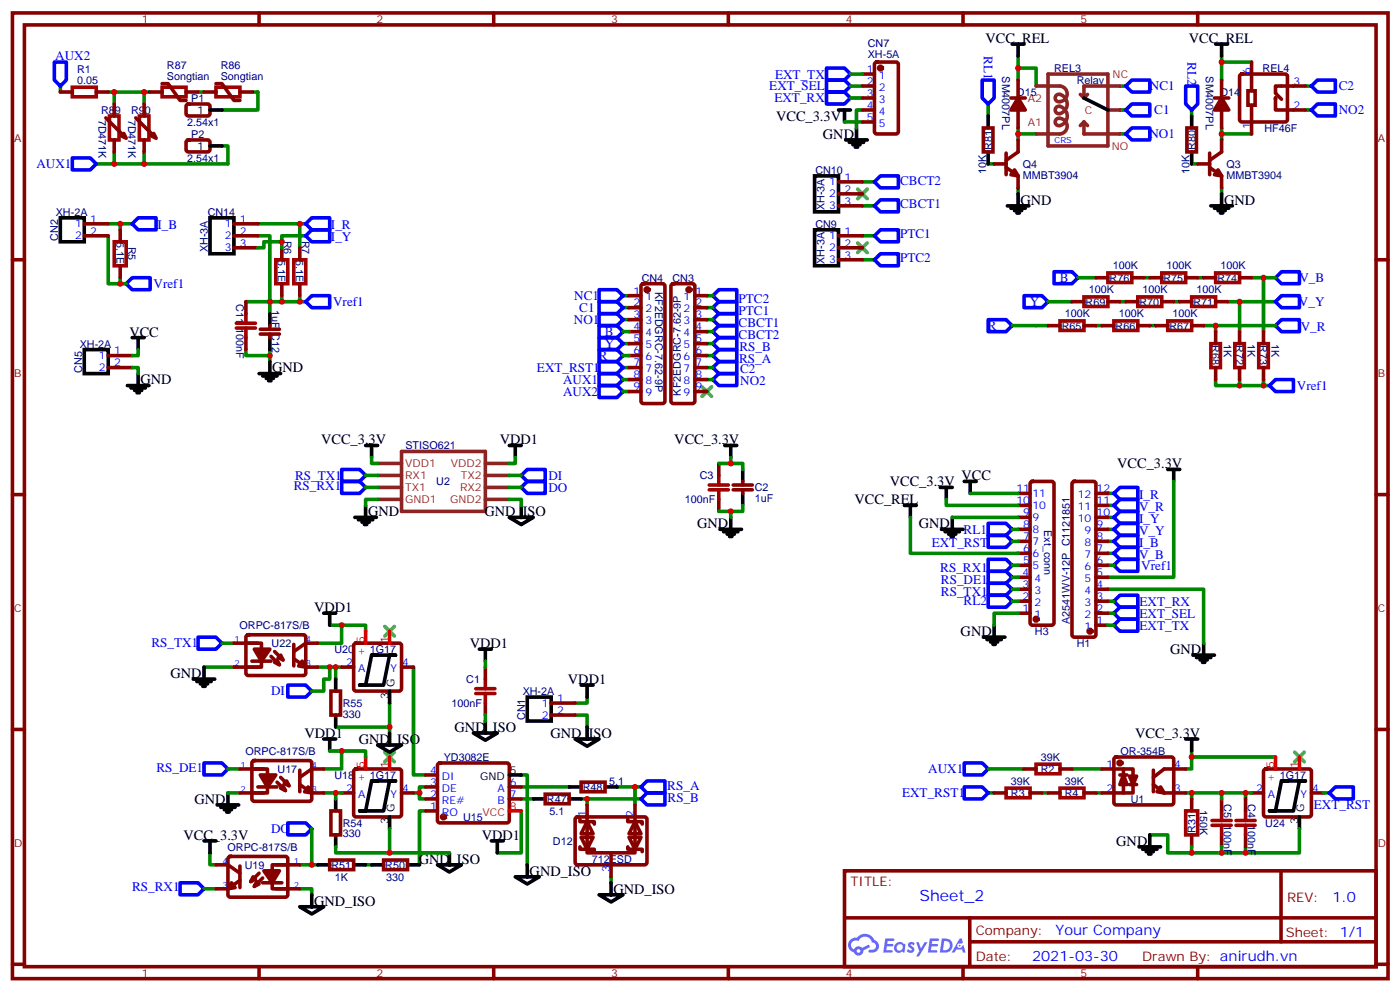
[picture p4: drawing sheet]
<svg xmlns="http://www.w3.org/2000/svg" width="413mm" height="292mm" viewBox="0 0 413 292" stroke-linecap="round" stroke-linejoin="round" font-family="sans-serif">
<g fill="none" stroke="#870000" stroke-width="1.1">
<path d="M3.7 3.8h405.3v284.3h-405.3zM7.2 7.3h398.3v277.3h-398.3zM76.3 3.8v3.5M145.5 3.8v3.5M214.6 3.8v3.5M283.8 3.8v3.5M352.9 3.8v3.5M3.7 76.5h3.5M405.5 76.5h3.5M3.7 145.6h3.5M405.5 145.6h3.5M3.7 214.8h3.5"/>
<path d="M405.5 214.8h3.5M248.8 256.4h156.7v28.2h-156.7zM377.5 256.4v20.9M248.9 270.2h156.5M285.8 277.3h119.6M285.8 270.2v14.2M3.7 283.9h3.5M76.3 284.6v3.5M145.5 284.6v3.5M214.6 284.6v3.5M283.8 284.6v3.5M352.9 284.6v3.5"/>
<path d="M405.5 283.9h3.5"/>
</g>
<g fill="#5487ff">
<path d="M267.8 277.6a1.22 1.22 0 0 1 1.8 .2l-.4 .6a.47 .47 0 0 0-.4-.4 .47 .47 0 0 0-.5 .2l.2 .2a1.14 1.14 0 0 1 .8 1.8 1.14 1.14 0 0 1-2 0l-.2-.2 .5-.6 .7 .5a.29 .29 0 0 0 .4-.3 .29 .29 0 0 0-.3-.3 1.04 1.04 0 0 1-.6-1.7z"/>
<path d="M260.8 276.3h2.4l.3 .2-.1 .5-1.8 .1-.2 .8h1.6l.3 .4-.4 .4h-1.6l-.1 1.1h1.7l.2 .3-.2 .3-2.7 .1z"/>
<path d="M274 276.3h2.3l.4 .2-.2 .5-1.8 .1-.1 .8h1.5l.3 .4-.3 .4h-1.6l-.2 1.1h1.7l.2 .3-.2 .3-2.6 .1z"/>
<path d="M282.7 276.3h.7l.4 1.3-.6 .3a.69 .69 0 0 0-1.1 .3 .69 .69 0 0 0 .5 .9 .69 .69 0 0 0 .9-.6l.4-.2 .6 2.2h-.8l-.2-.9h-1.7l-.5 .9h-.9z"/>
<path d="M270 277.4h.7l.7 1.8 1.1-1.8h.8l-2.5 4.2h-.9l1-1.5z"/>
<path d="M277.5 276.3l-.6 4.2h1.4a2.11 2.11 0 0 0 2.4-2.1 2.11 2.11 0 0 0-2.5-2.1zM278.2 277.1a1.39 1.39 0 0 1 1.7 1.4 1.39 1.39 0 0 1-1.8 1.3h-.2z"/>
<path d="M263.8 277.9a1.54 1.54 0 0 0 0 2.2 1.54 1.54 0 0 0 2.1 .1l.6 .3 .3-2.3-.1-.3h-.5a1.49 1.49 0 0 0-2.4 0zM264.1 278.9a.95 .95 0 0 1 1.9 0 .95 .95 0 0 1-1.9 0z"/>
<path d="M250.6 276.7a2.18 2.18 0 0 0 1 3.7 1.44 1.44 0 0 0 1.7 .9 1.44 1.44 0 0 0 1.1-1.4l2-1.1-.4-.7-1.9 1a1.47 1.47 0 0 0-2.5 .4 1.39 1.39 0 0 1-.6-1.9 1.39 1.39 0 0 1 2-.5 2.12 2.12 0 0 1 2.1-1.3 2.12 2.12 0 0 1 1.9 1.7 1.14 1.14 0 0 1 1.1 1.4 1.14 1.14 0 0 1-1.6 .7 .43 .43 0 0 0-.6 .4 .43 .43 0 0 0 .4 .5 1.98 1.98 0 0 0 2.6-1.2 1.98 1.98 0 0 0-1.3-2.6 3.1 3.1 0 0 0-5.2-.6l-.9 .1zM252.4 280a.55 .55 0 0 1 1.1 0 .55 .55 0 0 1-1.1 0z"/>
<circle cx="282.8" cy="278.4" r=".26"/>
</g>
<path d="M252.7 55.7l2.9 2.8M255.6 55.7l-2.9 2.8M252.7 71.5l2.9 2.9M255.6 71.5l-2.9 2.9M206.9 113.9l2.8 2.8M209.7 113.9l-2.8 2.8M113.4 184.4l2.8 2.9M116.2 184.4l-2.8 2.9M113.4 221.5l2.8 2.8M116.2 221.5l-2.8 2.8M381.5 221.5l2.8 2.8M384.3 221.5l-2.8 2.8" fill="none" stroke="#3c3" stroke-width="1.1"/>
<g fill="none" stroke="#00f" stroke-width="1.1">
<path d="M16 18.3h3.5v5.3l-1.7 1.7-1.8-1.7zM243.6 23.6h5.2l1.8 1.7-1.8 1.8h-5.2zM243.6 27.1h5.2l1.8 1.8-1.8 1.7h-5.2zM243.6 20h5.2l1.8 1.8-1.8 1.8h-5.2zM289.4 23.6h3.5v5.3l-1.7 1.7-1.8-1.7zM333.5 23.6h5.3v3.5h-5.3l-1.7-1.8zM333.5 30.6h5.3v3.5h-5.3l-1.7-1.7zM333.5 37.7h5.3v3.5h-5.3l-1.7-1.8zM349.4 25.3h3.5v5.3l-1.7 1.8-1.8-1.8zM388.2 23.6h5.3v3.5h-5.3l-1.8-1.8zM388.2 30.6h5.3v3.5h-5.3l-1.8-1.7zM21.3 46.5h5.3l1.8 1.8-1.8 1.7h-5.3z"/>
<path d="M257.7 53.6l1.7-1.8h5.3v3.5h-5.3zM38.9 65.9l1.8-1.8h5.3v3.6h-5.3zM90.1 69.4l1.8-1.7h5.3v3.5h-5.3zM90.1 65.9l1.8-1.8h5.3v3.6h-5.3zM257.7 60.6l1.7-1.8h5.3v3.6h-5.3zM257.7 76.5l1.7-1.8h5.3v3.5h-5.3zM257.7 69.4l1.7-1.7h5.3v3.5h-5.3zM38.9 81.8h5.3v3.5h-5.3l-1.7-1.8zM91.9 87.1h5.3v3.5h-5.3l-1.8-1.8zM176.5 85.3h5.3l1.8 1.8-1.8 1.7h-5.3zM176.5 88.8h5.3l1.8 1.8-1.8 1.8h-5.3zM176.5 92.4h5.3l1.8 1.7-1.8 1.8h-5.3z"/>
<path d="M176.5 95.9h5.3l1.8 1.7-1.8 1.8h-5.3zM176.5 99.4h5.3l1.8 1.8-1.8 1.7h-5.3zM211.8 99.4h5.3v3.5h-5.3l-1.8-1.7zM211.8 95.9h5.3v3.5h-5.3l-1.8-1.8zM211.8 92.4h5.3v3.5h-5.3l-1.8-1.8zM211.8 88.8h5.3v3.6h-5.3l-1.8-1.8zM211.8 85.3h5.3v3.5h-5.3l-1.8-1.7zM291.2 94.1h5.3l1.7 1.8-1.7 1.7h-5.3zM301.8 87.1h5.3l1.7 1.7-1.7 1.8h-5.3zM310.6 80h5.3l1.7 1.8-1.7 1.7h-5.3zM375.8 81.8l1.8-1.8h5.3v3.5h-5.3zM375.8 88.8l1.8-1.7h5.3v3.5h-5.3z"/>
<path d="M375.8 95.9l1.8-1.8h5.3v3.5h-5.3zM176.5 113.5h5.3l1.8 1.8-1.8 1.8h-5.3zM176.5 110h5.3l1.8 1.8-1.8 1.7h-5.3zM176.5 106.5h5.3l1.8 1.7-1.8 1.8h-5.3zM176.5 102.9h5.3l1.8 1.8-1.8 1.8h-5.3zM210 108.2l1.8-1.7h5.3v3.5h-5.3zM210 111.8l1.8-1.8h5.3v3.5h-5.3zM211.8 102.9h5.3v3.6h-5.3l-1.8-1.8zM375.8 111.8h5.3v3.5h-5.3l-1.7-1.8zM100.7 138.2h5.3l1.7 1.8-1.7 1.7h-5.3zM155.4 138.2h5.3v3.5h-5.3l-1.8-1.7zM100.7 141.7h5.3l1.7 1.8-1.7 1.8h-5.3z"/>
<path d="M155.4 141.7h5.3v3.6h-5.3l-1.8-1.8zM291.2 157.6h5.3l1.7 1.8-1.7 1.7h-5.3zM291.2 154.1h5.3l1.7 1.8-1.7 1.7h-5.3zM328.2 145.3l1.8-1.8h5.3v3.5h-5.3zM328.2 152.3l1.8-1.7h5.3v3.5h-5.3zM330 154.1h5.3v3.5h-5.3l-1.8-1.7zM330 147h5.3v3.6h-5.3l-1.8-1.8zM330 157.6h5.3v3.5h-5.3l-1.8-1.7zM291.2 164.7h5.3l1.7 1.7-1.7 1.8h-5.3zM291.2 171.7h5.3l1.7 1.8-1.7 1.8h-5.3zM291.2 175.3h5.3l1.7 1.7-1.7 1.8h-5.3zM291.2 168.2h5.3l1.7 1.8-1.7 1.7h-5.3z"/>
<path d="M328.2 162.9l1.8-1.8h5.3v3.6h-5.3zM330 175.3h5.3v3.5h-5.3l-1.8-1.8zM330 164.7h5.3v3.5h-5.3l-1.8-1.8zM330 178.8h5.3v3.5h-5.3l-1.8-1.7zM58.3 187.6h5.3l1.8 1.8-1.8 1.7h-5.3zM330 182.3h5.3v3.5h-5.3l-1.8-1.7zM84.8 201.7h5.3l1.8 1.8-1.8 1.7h-5.3zM60.1 224.6h5.3l1.8 1.8-1.8 1.8h-5.3zM188.9 235.2l1.7-1.7h5.3v3.5h-5.3zM188.9 231.7l1.7-1.8h5.3v3.6h-5.3zM284.1 224.6h5.3l1.8 1.8-1.8 1.8h-5.3zM284.1 231.7h5.3l1.8 1.8-1.8 1.7h-5.3z"/>
<path d="M393.5 231.7h5.3v3.5h-5.3l-1.8-1.7zM53.1 259.9h5.2l1.8 1.8-1.8 1.8h-5.2zM84.8 242.3h5.3l1.8 1.8-1.8 1.7h-5.3z"/>
</g>
<g fill="none" stroke="#008700" stroke-width="1.1">
<path d="M300 16.5v7.1M360 16.5v7.1M360 18.3h8.8M17.8 25.3v1.8M31.9 27.1h12.3M33.7 27.1v3.5M42.5 27.1v3.5M58.3 27.1h1.8M74.2 27.1h1.8v5.3h-10.6M248.8 35.9h5.3M250.6 25.3h3.5M250.6 28.9h3.5"/>
<path d="M250.6 21.8h3.5M254.1 32.4h-1.7v5.3M291.2 30.6v3.5M300 37.7v1.7h5.3M300 20h5.3v5.3M300 39.4v1.8M330 32.4h1.8M330 25.3h1.8M330 39.4h1.8M351.2 32.4v1.7M360 37.7v1.7M368.8 39.4h-8.8v1.8"/>
<path d="M384.7 32.4h1.7M384.7 25.3h1.7M33.7 44.7v3.6M42.5 44.7v3.6M65.4 43h1.8v5.3h-38.8M254.1 53.6h3.6M291.2 48.3h1.7M300 55.3v1.8M351.2 48.3h1.7M360 55.3v1.8M31.9 69.4v14.1h3.5v-1.7M31.9 65.9h3.5v1.8"/>
<path d="M35.4 65.9h3.5M76 69.4h3.5v19.4h8.8M76 65.9h12.3v7.1M76 73h1.8v-1.8h5.2v1.8M88.3 65.9h1.8M90.1 69.4h-7.1v1.8M254.1 60.6h3.6M254.1 76.5h3.6M254.1 69.4h3.6M35.4 83.5h1.8M72.5 88.8h7v3.6M83 87.1v1.7"/>
<path d="M88.3 87.1v1.7h1.8M183.6 94.1h1.7M183.6 90.6h1.7M183.6 87.1h1.7M183.6 97.6h1.7M208.3 94.1h1.7M208.3 90.6h1.7M208.3 87.1h1.7M208.3 97.6h1.7M298.2 95.9h10.6M308.8 88.8h7.1M317.6 81.8h5.3"/>
<path d="M322.9 95.9h1.8M330 88.8h1.8M337 81.8h1.8M338.8 95.9h1.8M345.9 88.8h1.7M352.9 81.8h1.8M354.7 95.9h21.1M358.2 95.9v1.7M361.7 88.8h14.1M365.3 88.8v8.8M368.8 81.8h7M372.3 81.8v15.8"/>
<path d="M38.9 108.2h1.8v1.8M40.7 102.9v1.8h-1.8M72.5 102.9v1.8h7M79.5 102.9v3.6M183.6 108.2h1.7M183.6 101.2h1.7M183.6 111.8h1.7M183.6 115.3h1.7M183.6 104.7h1.7M208.3 108.2h1.7M208.3 101.2h1.7M208.3 111.8h1.7"/>
<path d="M208.3 104.7h1.7M358.2 111.8v1.7h14.1v-1.7M365.3 111.8v1.7M372.3 113.5h1.8M107.7 140h3.6M109.5 134.7v1.8h1.8M150.1 140h3.5M151.8 134.7v1.8h-1.7M211.8 136.5h7.1v1.7M215.3 134.7v1.8M107.7 143.5h3.6M111.3 147h-3.6v1.8"/>
<path d="M150.1 147h3.5v1.8M150.1 143.5h3.5M215.3 150.6v1.7M218.9 148.8v1.8h-7.1M268.3 152.3v10.6h31.7M278.8 147v1.8h21.2M280.6 152.3h19.4M285.9 145.3h14.1M298.2 155.9h1.8M298.2 159.4h1.8M326.5 145.3h1.7M326.5 148.8h1.7"/>
<path d="M326.5 152.3h1.7M326.5 155.9h1.7M326.5 159.4h1.7M345.9 141.7v28.3h-19.4M298.2 166.4h1.8M298.2 170h1.8M298.2 173.5h1.8M298.2 177h1.8M326.5 173.5h28.2v15.9M326.5 162.9h1.7M326.5 166.4h1.7M326.5 177h1.7"/>
<path d="M60.1 196.4h8.8M65.4 189.4h3.5M93.6 196.4h5.3v3.6M97.2 196.4v3.6h-1.8v3.5h-3.5M97.2 184.1h3.5M98.9 196.4h1.8M107.7 185.8v-1.7h-7v5.3h-7.1M121.8 196.4v31.8h3.6M143 194.7v1.7M300 180.6h-7.1v3.5M326.5 184.1h1.7M326.5 180.6h1.7"/>
<path d="M98.9 214.1h15.9v1.7M114.8 207v7.1M143 210.5v1.8M169.5 210.5h3.5v3.6M173 205.2v1.8h-3.5M67.2 226.4h3.5M67.2 233.5h3.5M95.4 233.5h3.5v1.7M97.2 221.1h3.5M98.9 233.5h1.8M107.7 222.9v-1.8h-7v5.3h-5.3M121.8 233.5h1.8"/>
<path d="M125.4 238.8h-1.8v15.8M125.4 231.7h-1.8v3.5h1.8M153.6 238.8v12.3h-7.1M153.6 228.2h1.8v26.4M153.6 235.2h3.5M153.6 231.7h14.1M171.2 235.2h1.8M181.8 231.7h5.3M188.9 235.2h-15.9v1.8M188.9 231.7h-1.8v5.3M291.2 226.4h10.6M291.2 233.5h1.7"/>
<path d="M307.1 233.5h1.7M315.9 226.4h8.8M322.9 233.5h1.8M349.4 233.5h1.8v1.7M351.2 233.5h15.8v1.7M351.2 221.1v5.3h-1.8M351.2 222.9h24.6M360 233.5v1.7M367 233.5h1.8M390 233.5h1.7M61.9 251.1v3.5h1.7M88.3 254.6h5.3"/>
<path d="M91.9 244.1v10.5M98.9 249.3v1.8h33.5M107.7 254.6h1.8M114.8 244.1v7M180.1 258.2v1.7M338.8 245.8h5.3v5.3h22.9v-1.8M351.2 249.3v1.8M360 249.3v1.8M382.9 244.1v7h-15.9M60.1 261.7h3.5M88.3 261.7h3.6v1.8"/>
</g>
<g fill="none" stroke="#000" stroke-width="1.1">
<path d="M298.2 13h3.6M300 13v3.5M358.2 13h3.5M360 13v3.5M61.9 32.4h3.5M247.1 32.4h3.5M248.8 32.4v3.5M252.4 37.7v3.5M291.2 34.1v3.6M319.4 28.9l7.1 3.5M351.2 34.1v3.6M61.9 43h3.5"/>
<path d="M240 51.8h7.1v10.6h-7.1zM249.2 41.2h6.4M250.3 41.9h4.2M251.3 42.6h2.1M252 43.3h.7M291.2 44.7v3.6M300 57.1v3.5M351.2 44.7v3.6M360 57.1v3.5M17.8 64.1h7v7.1h-7zM61.9 64.1h7v10.6h-7zM240 67.7h7.1v10.5h-7.1z"/>
<path d="M296.8 60.6h6.4M297.9 61.3h4.2M298.9 62h2.2M299.6 62.7h.8M356.8 60.6h6.3M357.9 61.3h4.2M358.9 62h2.1M359.6 62.7h.7M38.9 99.4h3.6M40.7 99.4v3.5M79.5 92.4v3.5M79.5 99.4v3.5"/>
<path d="M24.8 102.9h7.1v7.1h-7.1zM37.5 113.5h6.4M38.6 114.2h4.2M39.7 114.9h2.1M40.4 115.6h.7M40.7 110v3.5M76.3 110h6.4M77.4 110.7h4.2M78.5 111.4h2.1M79.2 112.1h.7M79.5 106.5v3.5M107.7 131.2h3.6"/>
<path d="M109.5 131.2v3.5M150.1 131.2h3.5M151.8 131.2v3.5M213.6 131.2h3.5M215.3 131.2v3.5M218.9 138.2v3.5M344.1 138.2h3.5M345.9 138.2v3.5M104.6 152.3h6.3M105.6 153h4.3M106.7 153.7h2.1M107.4 154.4h.7"/>
<path d="M107.7 148.8v3.5M150.1 152.3h7l-3.5 2.1zM153.6 148.8v3.5M212.2 155.9h6.3M213.2 156.6h4.3M214.3 157.3h2.1M215 158h.7M215.3 152.3v3.6M218.9 145.3v3.5M266.5 148.8h3.5M268.3 148.8v3.5M277.1 143.5h3.5"/>
<path d="M277.4 155.9h6.4M278.5 156.6h4.2M278.8 143.5v3.5M279.5 157.3h2.2M280.2 158h.8M280.6 152.3v3.6M284.1 141.7h3.6M285.9 141.7v3.6M56.9 200h6.4M60.1 196.4v3.6M95.4 180.6h3.5M97.2 180.6v3.5"/>
<path d="M98.9 200v3.5M109.5 192.9h7.1h-1.8l-1.8 8.8h-7h1.7l1.8-8.8h1.8M141.3 191.1h3.5M143 191.1v3.6M289.8 187.6h6.3M290.8 188.3h4.3M291.9 189h2.1M292.6 189.7h.7M292.9 184.1v3.5M351.5 192.9h6.4M352.6 193.6h4.2M353.6 194.3h2.1"/>
<path d="M354.3 195h.7M354.7 189.4v3.5M58 200.7h4.2M59.1 201.4h2.1M59.8 202.1h.7M95.4 217.6h3.5M97.2 217.6v3.5M98.9 210.5v3.6M111.3 219.4h7l-3.5 2.1zM114.8 203.5v3.5M114.8 215.8v3.6M139.5 215.8h7l-3.5 2.1z"/>
<path d="M143 212.3v3.5M155.4 205.2h7v7.1h-7zM169.5 217.6h7l-3.5 2.1zM171.2 201.7h3.6M173 201.7v3.5M173 214.1v3.5M349.4 217.6h3.5M351.2 217.6v3.5M64 237h6.3M65.1 237.7h4.2M66.1 238.4h2.1M66.8 239.1h.7"/>
<path d="M67.2 233.5v3.5M98.9 235.2v3.6M109.5 229.9h7.1h-1.8l-1.8 8.9h-7h1.7l1.8-8.9h1.8M150.1 228.2h3.5M157.1 235.2h3.6M167.7 235.2h3.5M167.7 231.7h3.5M178.3 231.7h3.5M377.6 229.9h7.1h-1.8l-1.8 8.9h-7h1.7l1.8-8.9h1.8M60.1 247.6h3.5M61.9 247.6v3.5M93.6 254.6h3.6"/>
<path d="M98.9 245.8v3.5M104.2 254.6h3.5M109.5 254.6h3.5M114.8 240.5v3.6M120.1 254.6h3.5M128.9 254.6h7.1l-3.6 2.2zM132.4 251.1v3.5M144.8 247.6h3.5M146.5 247.6v3.5M151.8 258.2h7.1l-3.5 2.1zM155.4 254.6v3.6M180.1 259.9v3.6"/>
<path d="M335.6 249.3h6.4M336.7 250h4.2M337.7 250.8h2.2M338.5 251.5h.7M338.8 245.8v3.5M382.9 240.5v3.6M88.3 267h7.1l-3.5 2.1zM91.9 263.5v3.5M176.5 263.5h7.1l-3.5 2.1z"/>
</g>
<g fill="none" stroke="#870000" stroke-width="1.1">
<path d="M257.9 18.5l.5-.2h5.6l.7 .4v20l-.4 .7h-5.9l-.7-.4v-20zM368.8 18.3v8.4M17.8 27.1h3.5M28.4 27.1h3.5M31.2 34.7l5.3 5.3M33.7 30.6v3.5M40 34.7l5.3 5.3M42.5 30.6v3.5M44.2 27.1h3.6M47.8 24.6h1.7l3.6 5h1.7M54.8 27.1h3.5M55.1 30.8l.4-.2 5.9 .1 .5 .6-.1 2.4-.6 .4h-5.9l-.5-.7v-2.1z"/>
<path d="M60.1 27.1h3.5M63.6 24.6h1.8l3.5 5h1.8M70.7 27.1h3.5M254.1 25.3h3.6M254.1 32.4h3.6M254.1 28.9h3.6M254.1 21.8h3.6M254.1 35.9h3.6M289.8 37.7h2.8v7h-2.8zM297.9 28.9h4.2M300 23.6v5.3M300 32.4v5.3"/>
<path d="M349.7 37.7h2.9v7h-2.9zM357.9 28.9h4.2M360 23.6v5.3M360 32.4v5.3M365.5 22l.5-.2h12.7l.5 .2 .2 .5v12.7l-.3 .5-.4 .2h-12.7l-.5-.2-.2-.5v-12.7zM367.7 26.7h2.2v4.3h-2.2zM368.8 31v8.4M375.8 29.2v-.3v3.5h8.9M384.7 25.3h-8.9v2.1l1.8 1.8M33.7 41.2v3.5M42.5 41.2v3.5M55.1 41.4l.4-.2 5.9 .1 .5 .6-.1 2.4-.6 .4h-5.9l-.5-.7v-2.1z"/>
<path d="M247.1 53.6h7M247.1 57.1h7M292.9 48.3h3.6M296.5 49.3l3.5 2.5v3.5M296.5 45.1v6.3M300 41.2v3.5l-3.5 2.5M352.9 48.3h3.5M356.4 49.3l3.6 2.5v3.5M356.4 45.1v6.3M360 41.2v3.5l-3.6 2.5M24.8 69.4h7.1M24.8 65.9h7.1"/>
<path d="M35.4 67.7v3.5M35.4 78.2v3.6M68.9 69.4h7.1M68.9 73h7.1M68.9 65.9h7.1M83 73v3.5M88.3 73v3.5M247.1 69.4h7M247.1 73h7M247.1 76.5h7M247.1 60.6h7M72.5 88.8v3.6"/>
<path d="M72.5 99.4v3.5M76.7 96.9h5.6M76.7 98.4h5.6M79.5 95.9v1M79.5 98.4v1M83 83.5v3.6M88.3 83.5v3.6M185.3 87.1h3.6M185.3 90.6h3.6M185.3 94.1h3.6M185.3 97.6h3.6M189.1 83.7l.5-.2h5.6l.5 .2 .2 .5v33.9l-.2 .5-.5 .2h-5.6l-.5-.2-.2-.5v-33.9z"/>
<path d="M197.9 83.7l.5-.2h5.6l.5 .2 .3 .5v33.9l-.3 .5-.5 .2h-5.6l-.5-.2-.2-.5v-33.9zM204.8 87.1h3.5M204.8 90.6h3.5M204.8 94.1h3.5M204.8 97.6h3.5M308.8 95.9h3.5M315.9 88.8h3.5M319.4 95.9h3.5M322.9 81.8h3.6M324.7 95.9h3.5M326.5 88.8h3.5M331.8 88.8h3.5"/>
<path d="M333.5 81.8h3.5M335.3 95.9h3.5M338.8 81.8h3.5M340.6 95.9h3.5M342.3 88.8h3.6M347.6 88.8h3.6M349.4 81.8h3.5M351.2 95.9h3.5M354.7 81.8h3.5M358.2 97.6v3.6M358.2 88.8h3.5M365.3 97.6v3.6"/>
<path d="M365.3 81.8h3.5M372.3 97.6v3.6M31.9 104.7h7M31.9 108.2h7M185.3 101.2h3.6M185.3 104.7h3.6M185.3 108.2h3.6M185.3 111.8h3.6M185.3 115.3h3.6M204.8 101.2h3.5M204.8 104.7h3.5M204.8 108.2h3.5"/>
<path d="M204.8 111.8h3.5M204.8 115.3h3.5M358.2 108.2v3.6M365.3 108.2v3.6M372.3 108.2v3.6M211.8 136.5v3.5M211.8 147v3.6M216 142.8h5.7M216 144.2h5.7M218.9 141.7v1.1M218.9 144.2v1.1M300 159.4h3.5"/>
<path d="M300 155.9h3.5M300 152.3h3.5M300 148.8h3.5M300 145.3h3.5M303.8 142l.4-.3h5.7l.5 .3 .2 .5v40.9l-.2 .5-.5 .2h-5.7l-.5-.3-.2-.4v-40.9zM316.1 142l.5-.3h5.6l.5 .3 .2 .5v44.4l-.2 .5-.5 .2h-5.6l-.5-.2-.2-.5v-44.4zM322.9 159.4h3.6M322.9 155.9h3.6M322.9 152.3h3.6M322.9 148.8h3.6M322.9 145.3h3.6M300 177h3.5"/>
<path d="M300 173.5h3.5M300 170h3.5M300 166.4h3.5M300 162.9h3.5M322.9 177h3.6M322.9 173.5h3.6M322.9 170h3.6M322.9 166.4h3.6M322.9 162.9h3.6M68.9 196.4h7.1M68.9 189.4h7.1M72.5 189.4h4.5v7h-4.5"/>
<path d="M72.7 187.1l.5-.2 16.5 .1 .4 .6-.1 10.9-.6 .4-16.5-.1-.4-.6v-10.6zM74.2 194.7h5.7M79.9 193.3l2.4 2.4M80.9 191.8l2.5 2.5M86.6 194l3.5 2.4h3.5M86.6 189.7v6.4M93.6 189.4h-3.5l-3.5 2.4M100.7 196.4h3.5M104.4 189.6l.5-.2h12.7l.5 .2 .2 .5v12.7l-.2 .5-.5 .2h-12.7l-.5-.3-.2-.4v-12.7zM118.3 196.4h3.5M143 196.4v3.6M300 180.6h3.5"/>
<path d="M322.9 180.6h3.6M322.9 184.1h3.6M97.5 203.5h2.8v7h-2.8zM143 207v3.5M162.4 207h7.1M162.4 210.5h7.1M70.7 233.5h7.1M70.7 226.4h7.1M74.2 226.4h4.6v7.1h-4.6M74.5 224.1l.4-.2 16.5 .1 .5 .6-.1 10.9-.6 .4h-16.5l-.5-.7v-10.6zM76 231.7h5.6M81.6 230.3l2.5 2.5"/>
<path d="M82.7 228.9l2.5 2.5M88.3 231l3.6 2.5h3.5M88.3 226.8v6.3M95.4 226.4h-3.5l-3.6 2.5M97.5 238.8h2.8v7h-2.8zM100.7 233.5h3.5M104.4 226.6l.5-.2h12.7l.5 .2 .2 .5v12.7l-.2 .5-.5 .2h-12.7l-.5-.2-.2-.5v-12.7zM118.3 233.5h3.5M125.4 238.8h3.5M125.4 235.2h3.5M125.4 231.7h3.5M125.4 228.2h3.5"/>
<path d="M129.1 224.9l.5-.3h19.8l.5 .3 .2 .5v16.2l-.3 .5-.4 .2h-19.8l-.5-.2-.2-.5v-16.2zM150.1 235.2h3.5M150.1 231.7h3.5M160.7 233.8h7v2.8h-7zM171.2 230.3h7.1v2.8h-7.1zM173 237v14.1h14.1v-14.1M292.9 233.5h3.6M301.8 226.4h3.5M303.5 233.5h3.6M308.8 233.5h3.5M312.3 226.4h3.6M319.4 233.5h3.5"/>
<path d="M324.7 226.4h9.2v7.1h-9.2M328.5 223.1l.4-.2h16.3l.5 .2 .2 .5v12.7l-.3 .5-.4 .2h-16.3l-.5-.2-.2-.5v-12.7zM330 228.2h2.1M331 226.4v7.1M332.8 231h2.1M339.9 231l3.1 2.5h6.4M339.9 226.8v6.3M349.4 226.4h-6.4l-3.1 2.5M351.2 235.2v3.6M360 235.2v3.6M367 235.2v3.6M368.8 233.5h3.5"/>
<path d="M372.6 226.6l.4-.2h12.7l.5 .2 .2 .5v12.7l-.2 .5-.5 .2h-12.7l-.5-.2-.2-.5v-12.7zM386.4 233.5h3.6M63.6 254.6h3.6l3.5 2.5M67.4 252.4l.5-.2h16.5l.4 .7-.1 10.8-.6 .5-16.5-.1-.4-.6v-10.6zM70.7 259.2l-3.5 2.5h-3.6M70.7 255v6.3M76.3 257.1l-2.4 2.5M77.4 258.5l-2.5 2.5M77.4 259.9h5.6M81.3 254.6h7M84.8 254.6h-4.6v7.1h4.6M97.2 253.2h7v2.8h-7z"/>
<path d="M113 253.2h7.1v2.8h-7.1zM169.7 240.7l.5-.2 20 .1 .4 .6v13l-.7 .4h-20l-.4-.7v-12.7zM170.9 249.3v.7h4.2v.8M170.9 241.2v.7h4.2v.7M171.2 246.5h3.6l-1.8 3.5zM173 241.9l1.8 3.6h-3.6zM180.1 251.1v7.1M185 249.3v.7h4.2v.8M185 241.2v.7h4.2v.7M185.3 246.5h3.6l-1.8 3.5zM187.1 241.9l1.8 3.6h-3.6zM351.2 245.8v3.5"/>
<path d="M360 245.8v3.5M367 245.8v3.5M81.3 261.7h7"/>
</g>
<g fill="#870000" stroke="#870000" stroke-width="1.1">
<path d="M360 28.9l2.1 3.5h-4.2z"/>
<path d="M300 28.9l2.1 3.5h-4.2z"/>
<path d="M358.9 50l1.1 1.8-2.1-.4z"/>
<path d="M298.9 50l1.1 1.8-2.1-.4z"/>
<path d="M35.8 40l.7-.7 .7 1.4z"/>
<path d="M45.3 39.3l.7 1.4-1.4-.7z"/>
<path d="M331 228.2l1.1 2.8h-2.1z"/>
<path d="M332.8 228.5h2.1l-1 2.5z"/>
<path d="M342 231.7l1 1.8-2.1-.4z"/>
<path d="M89 194.7l1.1 1.7-2.1-.3z"/>
<path d="M80.9 195l.7-.7 .7 1.4z"/>
<path d="M82 193.6l.7-.7 .7 1.4z"/>
<path d="M74.9 191.1h4.6l-2.5 3.6z"/>
<path d="M90.8 231.7l1.1 1.8-2.2-.4z"/>
<path d="M82.7 232.1l.7-.7 .7 1.4z"/>
<path d="M83.7 230.6l.8-.7 .7 1.5z"/>
<path d="M76.7 228.2h4.6l-2.5 3.5z"/>
<path d="M68.2 259.9l1.1 1.4-2.1 .4z"/>
<path d="M75.6 259.6l.7 .7-1.4 .7z"/>
<path d="M74.6 258.2l.7 .7-1.4 .7z"/>
<path d="M77.8 256.4h4.5l-2.1 3.5z"/>
<circle cx="130.7" cy="240.5" r=".53"/>
<circle cx="305.3" cy="182.3" r=".53"/>
<circle cx="203" cy="85.3" r=".53"/>
<circle cx="190.6" cy="85.3" r=".53"/>
<circle cx="321.2" cy="185.8" r=".53"/>
<circle cx="259.4" cy="20" r=".53"/>
<circle cx="330" cy="224.6" r=".53"/>
</g>
<path d="M107.7 185.8v3.6M114.8 185.8v3.6M107.7 222.9v3.5M114.8 222.9v3.5M150.1 238.8h3.5M375.8 222.9v3.5M382.9 222.9v3.5" fill="none" stroke="#f00" stroke-width="1.1"/>
<g fill="none" stroke="#a10000" stroke-width="1.1">
<path d="M21.3 25.7h7.1v2.8h-7.1zM32.2 34.1h2.9v7.1h-2.9zM41.1 34.1h2.8v7.1h-2.8zM47.8 25.7h7v2.8h-7zM63.6 25.7h7.1v2.8h-7.1zM33.7 71.2h3.5v7h-3.5zM81.3 76.5h3.5v7h-3.5zM86.6 76.5h3.5v7h-3.5zM69.6 96.6h5.7M69.6 95.2h5.7M72.5 92.4v2.8M72.5 96.6v2.8"/>
<path d="M312.3 94.5h7.1v2.8h-7.1zM319.4 87.4h7.1v2.8h-7.1zM326.5 80.4h7v2.8h-7zM328.2 94.5h7.1v2.8h-7.1zM335.3 87.4h7v2.8h-7zM342.3 80.4h7.1v2.8h-7.1zM344.1 94.5h7.1v2.8h-7.1zM351.2 87.4h7v2.8h-7zM358.2 80.4h7.1v2.8h-7.1zM356.8 101.2h2.8v7h-2.8zM363.9 101.2h2.8v7h-2.8zM370.9 101.2h2.8v7h-2.8z"/>
<path d="M211.8 140v2.8M209 144.2h5.6M209 142.8h5.6M211.8 144.2v2.8M143 200v2.8M140.2 204.2h5.6M140.2 202.8h5.6M143 204.2v2.8M296.5 232.1h7v2.8h-7zM305.3 225h7v2.8h-7zM312.3 232.1h7.1v2.8h-7.1zM349.4 238.8h3.5v7h-3.5z"/>
<path d="M360 238.8v2.8M367 238.8v2.8M357.2 243h5.6M357.2 241.6h5.6M360 243v2.8M364.2 243h5.7M364.2 241.6h5.7M367 243v2.8"/>
</g>
<g fill="none" stroke="#8c2424" stroke-width="1.1">
<path d="M305.3 25.3h7a2.28 2.28 0 0 1 2.1 2.8 2.28 2.28 0 0 1-3 1.6 1.1 1.1 0 0 1-.4-1.3 1.1 1.1 0 0 1 1.3-.6 2.86 2.86 0 0 1 2.2 3.1 2.86 2.86 0 0 1-2.8 2.5 1.1 1.1 0 0 1-.7-1.4 1.1 1.1 0 0 1 1.3-.7 2.86 2.86 0 0 1 2.2 3.1 2.86 2.86 0 0 1-2.8 2.6 1.1 1.1 0 0 1-.7-1.4 1.1 1.1 0 0 1 1.3-.7 2.3 2.3 0 0 1 2.2 2.2 2.3 2.3 0 0 1-2.2 2.3h-7M308.8 21.8h17.7v21.2h-17.7zM318.3 27.8l1.1 1.1M319.4 35.9v3.5h10.6M319.4 35.9l1.1 1.1M319.4 35.9l-1.1 1.1M320.5 27.8l-1.1 1.1M326.5 32.4h3.5M330 25.3h-10.6v3.6M111.3 140h7M111.3 136.5h7M118.3 132.9h24.7v17.7h-24.7z"/>
<path d="M143 140h7.1M143 136.5h7.1M111.3 147h7M111.3 143.5h7M143 147h7.1M143 143.5h7.1"/>
</g>
<g fill="#c00">
<circle cx="123.6" cy="233.5" r=".88"/>
<circle cx="98.9" cy="233.5" r=".88"/>
<circle cx="114.8" cy="251.1" r=".88"/>
<circle cx="100.7" cy="221.1" r=".88"/>
<circle cx="100.7" cy="184.1" r=".88"/>
<circle cx="114.8" cy="214.1" r=".88"/>
<circle cx="98.9" cy="196.4" r=".88"/>
<circle cx="351.2" cy="222.9" r=".88"/>
<circle cx="367" cy="251.1" r=".88"/>
<circle cx="367" cy="233.5" r=".88"/>
<circle cx="360" cy="233.5" r=".88"/>
<circle cx="351.2" cy="233.5" r=".88"/>
<circle cx="365.3" cy="88.8" r=".88"/>
<circle cx="372.3" cy="113.5" r=".88"/>
<circle cx="365.3" cy="113.5" r=".88"/>
<circle cx="79.5" cy="104.7" r=".88"/>
<circle cx="88.3" cy="65.9" r=".88"/>
<circle cx="35.4" cy="65.9" r=".88"/>
<circle cx="360" cy="39.4" r=".88"/>
<circle cx="360" cy="18.3" r=".88"/>
<circle cx="300" cy="39.4" r=".88"/>
<circle cx="300" cy="20" r=".88"/>
<circle cx="33.7" cy="48.3" r=".88"/>
<circle cx="42.5" cy="48.3" r=".88"/>
<circle cx="42.5" cy="27.1" r=".88"/>
<circle cx="33.7" cy="27.1" r=".88"/>
<circle cx="35.4" cy="83.5" r=".88"/>
<circle cx="173" cy="235.2" r=".88"/>
<circle cx="187.1" cy="231.7" r=".88"/>
<circle cx="358.2" cy="95.9" r=".88"/>
<circle cx="372.3" cy="81.8" r=".88"/>
<circle cx="215.3" cy="150.6" r=".88"/>
<circle cx="215.3" cy="136.5" r=".88"/>
<circle cx="360" cy="251.1" r=".88"/>
<circle cx="79.5" cy="88.8" r=".88"/>
<circle cx="97.2" cy="196.4" r=".88"/>
<circle cx="91.9" cy="254.6" r=".88"/>
<circle cx="83" cy="88.8" r=".88"/>
<circle cx="88.3" cy="88.8" r=".88"/>
<circle cx="83" cy="71.2" r=".88"/>
<circle cx="351.2" cy="251.1" r=".88"/>
</g>
<text font-size="4.6" fill="#00f" x="270.9" y="265.4">Sheet_2</text>
<g font-size="4.2">
<text x="290.4" y="12.6">VCC_REL</text>
<text x="350.3" y="12.6">VCC_REL</text>
<text x="228.7" y="35.6">VCC_3.3V</text>
<text x="242.5" y="40.9">GND</text>
<text x="300.7" y="60.3">GND</text>
<text x="360.7" y="60.3">GND</text>
<text x="38.1" y="99.1">VCC</text>
<text x="41.4" y="113.2">GND</text>
<text x="80.2" y="109.7">GND</text>
<text x="94.6" y="130.8">VCC_3.3V</text>
<text x="147.2" y="130.8">VDD1</text>
<text x="198.7" y="130.8">VCC_3.3V</text>
<text x="329.2" y="137.9">VCC_3.3V</text>
<text x="262.2" y="143.2">VCC_3.3V</text>
<text x="283.3" y="141.4">VCC</text>
<text x="251.8" y="148.4">VCC_REL</text>
<text x="108.4" y="152">GND</text>
<text x="142.8" y="152">GND_ISO</text>
<text x="205.5" y="155.5">GND</text>
<text x="270.7" y="155.5">GND</text>
<text x="92.6" y="180.2">VDD1</text>
<text x="138.4" y="190.8">VDD1</text>
<text x="283.1" y="187.3">GND</text>
<text x="344.8" y="192.6">GND</text>
<text x="50.2" y="199.6">GND</text>
<text x="167.4" y="201.4">VDD1</text>
<text x="134" y="215.5">GND_ISO</text>
<text x="89.7" y="217.2">VDD1</text>
<text x="105.7" y="219">GND_ISO</text>
<text x="162.2" y="217.2">GND_ISO</text>
<text x="334.5" y="217.2">VCC_3.3V</text>
<text x="57.3" y="236.6">GND</text>
<text x="54.1" y="247.3">VCC_3.3V</text>
<text x="142" y="247.2">VDD1</text>
<text x="328.9" y="249">GND</text>
<text x="123.4" y="254.4">GND_ISO</text>
<text x="156.1" y="257.8">GND_ISO</text>
<text x="180.8" y="263.1">GND_ISO</text>
<text x="92.6" y="266.6">GND_ISO</text>
</g>
<g font-size="4.2" fill="#00f">
<text x="392.6" y="265.7">1.0</text>
<text x="311" y="275.2">Your Company</text>
<text x="304.1" y="283">2021-03-30</text>
</g>
<g font-size="3.9" fill="#00f">
<text x="16.3" y="17.8">AUX2</text>
<text x="289.9" y="16.5" transform="rotate(90 289.9 16.5)">RL1</text>
<text x="228.4" y="23.2">EXT_TX</text>
<text x="349.9" y="18.3" transform="rotate(90 349.9 18.3)">RL2</text>
<text x="226.7" y="26.4">EXT_SEL</text>
<text x="228.2" y="29.9">EXT_RX</text>
<text x="338.8" y="26.6">NC1</text>
<text x="394.5" y="26.6">C2</text>
<text x="340.1" y="33.6">C1</text>
<text x="394.5" y="33.6">NO2</text>
<text x="338.7" y="40.7">NO1</text>
<text x="10.7" y="49.5">AUX1</text>
<text x="265.3" y="54.3">CBCT2</text>
<text x="265.3" y="61.4">CBCT1</text>
<text x="46.4" y="67.5">I_B</text>
<text x="97.5" y="71">I_Y</text>
<text x="97.5" y="67.5">I_R</text>
<text x="265.3" y="70.2">PTC1</text>
<text x="265.3" y="77.3">PTC2</text>
<text x="312.3" y="83.1">B</text>
<text x="382.9" y="83">V_B</text>
<text x="45.3" y="84.8">Vref1</text>
<text x="169.2" y="88.3">NC1</text>
<text x="217.6" y="89.1">PTC2</text>
<text x="98.2" y="90.1">Vref1</text>
<text x="169.1" y="95.4">NO1</text>
<text x="170.7" y="91.8">C1</text>
<text x="217.6" y="92.6">PTC1</text>
<text x="303.4" y="90.1">Y</text>
<text x="382.8" y="90.1">V_Y</text>
<text x="178.2" y="99">B</text>
<text x="217.6" y="99.7">CBCT2</text>
<text x="217.6" y="96.2">CBCT1</text>
<text x="291.1" y="97.2">R</text>
<text x="383.3" y="97.5">V_R</text>
<text x="176.4" y="106">R</text>
<text x="178.2" y="102.5">Y</text>
<text x="217.8" y="106.8">RS_A</text>
<text x="217.9" y="103.2">RS_B</text>
<text x="158.2" y="109.5">EXT_RST1</text>
<text x="165.9" y="113">AUX1</text>
<text x="218.1" y="109.8">C2</text>
<text x="218.1" y="113.3">NO2</text>
<text x="165.9" y="116.5">AUX2</text>
<text x="382.2" y="114.8">Vref1</text>
<text x="86.9" y="141.3">RS_TX1</text>
<text x="161.6" y="141.2">DI</text>
<text x="86.6" y="144.2">RS_RX1</text>
<text x="161.6" y="144.8">DO</text>
<text x="335.7" y="146.8">I_R</text>
<text x="335.7" y="150.4">V_R</text>
<text x="335.7" y="153.9">I_Y</text>
<text x="274.6" y="161.1">EXT_RST</text>
<text x="283.9" y="157.1">RL1</text>
<text x="335.7" y="157.4">V_Y</text>
<text x="335.7" y="161">I_B</text>
<text x="335.7" y="164.5">V_B</text>
<text x="336.3" y="167.7">Vref1</text>
<text x="277.1" y="168.5">RS_RX1</text>
<text x="277.3" y="172">RS_DE1</text>
<text x="277.3" y="175.5">RS_TX1</text>
<text x="283.9" y="178.3">RL2</text>
<text x="335.8" y="178.5">EXT_RX</text>
<text x="335.8" y="182">EXT_SEL</text>
<text x="335.8" y="185.5">EXT_TX</text>
<text x="44.6" y="190.6">RS_TX1</text>
<text x="79.9" y="204.7">DI</text>
<text x="46.1" y="227.3">RS_DE1</text>
<text x="273.5" y="227.7">AUX1</text>
<text x="196.6" y="232.5">RS_A</text>
<text x="196.7" y="236">RS_B</text>
<text x="265.8" y="234.7">EXT_RST1</text>
<text x="387.2" y="238.3">EXT_RST</text>
<text x="79.9" y="245.3">DO</text>
<text x="38.9" y="262.4">RS_RX1</text>
</g>
<g font-size="3.9" fill="#800">
<text x="250.6" y="261">TITLE:</text>
<text x="379.2" y="265.7">REV:</text>
<text x="287.5" y="275.2">Company:</text>
<text x="378.9" y="275.8">Sheet: 1/1</text>
<text x="287.5" y="282.9">Date:</text>
<text x="336.6" y="282.9">Drawn By: anirudh.vn</text>
</g>
<g font-size="3.2" fill="#800">
<text x="41.8" y="6.8">1</text>
<text x="110.9" y="6.8">2</text>
<text x="180.1" y="6.8">3</text>
<text x="249.2" y="6.8">4</text>
<text x="318.3" y="6.8">5</text>
<text x="4.2" y="41.9">A</text>
<text x="406" y="41.9">A</text>
<text x="4.2" y="111.1">B</text>
<text x="406" y="111.1">B</text>
<text x="4.2" y="180.2">C</text>
<text x="406" y="180.2">C</text>
<text x="4.2" y="249.3">D</text>
<text x="406" y="249.3">D</text>
<text x="41.8" y="287.6">1</text>
<text x="110.9" y="287.6">2</text>
<text x="180.1" y="287.6">3</text>
<text x="249.2" y="287.6">4</text>
<text x="318.3" y="287.6">5</text>
</g>
<g font-size="3.2" fill="#000080">
<text x="255.7" y="17">XH-5A</text>
<text x="255.7" y="14">CN7</text>
<text x="22.7" y="21.5">R1</text>
<text x="49.2" y="23.6">Songtian</text>
<text x="49.2" y="20.4">R87</text>
<text x="65.1" y="23.6">Songtian</text>
<text x="65.1" y="20.4">R86</text>
<text x="295.3" y="22.5" transform="rotate(90 295.3 22.5)">SM4007PL</text>
<text x="310.6" y="21.2">REL3</text>
<text x="355.3" y="22.5" transform="rotate(90 355.3 22.5)">SM4007PL</text>
<text x="372.1" y="21.2">REL4</text>
<text x="22.7" y="24.6">0.05</text>
<text x="299.7" y="28.2">D15</text>
<text x="317.3" y="24.7">Relay</text>
<text x="359.6" y="28.2">D14</text>
<text x="29" y="35.2" transform="rotate(90 29 35.2)">7D471K</text>
<text x="29.8" y="33.5">R89</text>
<text x="37.8" y="35.2" transform="rotate(90 37.8 35.2)">7D471K</text>
<text x="38.6" y="33.5">R90</text>
<text x="56.3" y="30">P1</text>
<text x="55.2" y="37.1">2.54x1</text>
<text x="56.3" y="40.6">P2</text>
<text x="372.6" y="38.8">HF46F</text>
<text x="55.2" y="47.6">2.54x1</text>
<text x="292.3" y="44.2" transform="rotate(-90 292.3 44.2)">R81</text>
<text x="352.3" y="44.2" transform="rotate(-90 352.3 44.2)">R80</text>
<text x="240.3" y="51.2">CN10</text>
<text x="290.6" y="51.3" transform="rotate(-90 290.6 51.3)">10K</text>
<text x="301.4" y="52.6">MMBT3904</text>
<text x="301.4" y="49.6">Q4</text>
<text x="350.5" y="51.2" transform="rotate(-90 350.5 51.2)">10K</text>
<text x="361.4" y="52.6">MMBT3904</text>
<text x="361.4" y="49.6">Q3</text>
<text x="16.4" y="63.5">XH-2A</text>
<text x="61.2" y="63.5">CN14</text>
<text x="242.9" y="61.9" transform="rotate(-90 242.9 61.9)">XH-3A</text>
<text x="17.2" y="71" transform="rotate(-90 17.2 71)">CN2</text>
<text x="34.3" y="71.3" transform="rotate(90 34.3 71.3)">5.1E</text>
<text x="83.7" y="70.8" transform="rotate(90 83.7 70.8)">R6</text>
<text x="88.9" y="70.8" transform="rotate(90 88.9 70.8)">R7</text>
<text x="240.3" y="67">CN9</text>
<text x="37.8" y="72.6" transform="rotate(90 37.8 72.6)">R5</text>
<text x="61.3" y="74.3" transform="rotate(-90 61.3 74.3)">XH-3A</text>
<text x="81.9" y="76.6" transform="rotate(90 81.9 76.6)">5.1E</text>
<text x="87.2" y="76.6" transform="rotate(90 87.2 76.6)">5.1E</text>
<text x="242.9" y="77.7" transform="rotate(-90 242.9 77.7)">XH-3A</text>
<text x="189.1" y="82.9">CN4</text>
<text x="198.2" y="82.9">CN3</text>
<text x="327" y="82.9">R76</text>
<text x="327.9" y="79.3">100K</text>
<text x="342.8" y="82.9">R75</text>
<text x="343.8" y="79.3">100K</text>
<text x="358.7" y="82.9">R74</text>
<text x="359.6" y="79.3">100K</text>
<text x="69.5" y="89.5" transform="rotate(90 69.5 89.5)">C11</text>
<text x="193" y="85.9" transform="rotate(90 193 85.9)">KF2EDGRC-7.62-9P</text>
<text x="319.9" y="90">R69</text>
<text x="320.8" y="86.4">100K</text>
<text x="335.8" y="90">R70</text>
<text x="336.7" y="86.4">100K</text>
<text x="351.7" y="90">R71</text>
<text x="352.6" y="86.4">100K</text>
<text x="80.1" y="91.3" transform="rotate(90 80.1 91.3)">1uF</text>
<text x="313.8" y="93.4">100K</text>
<text x="329.6" y="93.4">100K</text>
<text x="345.5" y="93.4">100K</text>
<text x="69.5" y="96.5" transform="rotate(90 69.5 96.5)">100nF</text>
<text x="80.1" y="98.2" transform="rotate(90 80.1 98.2)">C12</text>
<text x="312.9" y="97">R65</text>
<text x="328.7" y="97">R66</text>
<text x="344.6" y="97">R67</text>
<text x="357.1" y="101.7" transform="rotate(90 357.1 101.7)">R68</text>
<text x="360.6" y="101.3" transform="rotate(90 360.6 101.3)">1K</text>
<text x="364.1" y="101.7" transform="rotate(90 364.1 101.7)">R72</text>
<text x="367.6" y="101.3" transform="rotate(90 367.6 101.3)">1K</text>
<text x="371.2" y="101.7" transform="rotate(90 371.2 101.7)">R73</text>
<text x="374.7" y="101.3" transform="rotate(90 374.7 101.3)">1K</text>
<text x="23.5" y="102.3">XH-2A</text>
<text x="24.2" y="109.8" transform="rotate(-90 24.2 109.8)">CN5</text>
<text x="200.6" y="116.5" transform="rotate(-90 200.6 116.5)">KF2EDGRC-7.62-9P</text>
<text x="119.5" y="132.3">STISO621</text>
<text x="128.6" y="142.9">U2</text>
<text x="206.2" y="141.1">C3</text>
<text x="201.8" y="148.2">100nF</text>
<text x="222.4" y="147.9">1uF</text>
<text x="222.4" y="144.7">C2</text>
<text x="307.7" y="156.1" transform="rotate(90 307.7 156.1)">Ext_conn</text>
<text x="70.6" y="185.2">ORPC-817S/B</text>
<text x="315.2" y="183.7" transform="rotate(-90 315.2 183.7)">A2541WV-12P_C1121851</text>
<text x="80" y="190.5">U22</text>
<text x="305" y="187">H3</text>
<text x="317.3" y="190.6">H1</text>
<text x="98.6" y="192.3">U20</text>
<text x="109" y="192.3">1G17</text>
<text x="137.4" y="201.1">C1</text>
<text x="101" y="208.2">R55</text>
<text x="133.1" y="208.1">100nF</text>
<text x="154" y="204.6">XH-2A</text>
<text x="101" y="211.3">330</text>
<text x="154.7" y="212.1" transform="rotate(-90 154.7 212.1)">CN1</text>
<text x="72.3" y="222.3">ORPC-817S/B</text>
<text x="81.8" y="227.6">U17</text>
<text x="130.8" y="224">YD3082E</text>
<text x="306.7" y="223.9">39K</text>
<text x="306.7" y="227.6">R2</text>
<text x="330.2" y="222.2">OR-354B</text>
<text x="98.6" y="229.3">U18</text>
<text x="109" y="229.3">1G17</text>
<text x="171.7" y="232.8">R48</text>
<text x="179.5" y="231.1">5.1</text>
<text x="297.9" y="231">39K</text>
<text x="313.8" y="231">39K</text>
<text x="377.1" y="229.3">1G17</text>
<text x="161.2" y="236.4">R47</text>
<text x="161.9" y="239.9">5.1</text>
<text x="297.9" y="234.6">R3</text>
<text x="313.8" y="234.6">R4</text>
<text x="333.2" y="236.4">U1</text>
<text x="353.5" y="238.4" transform="rotate(90 353.5 238.4)">150K</text>
<text x="360.6" y="236.7" transform="rotate(90 360.6 236.7)">C5</text>
<text x="367.7" y="236.7" transform="rotate(90 367.7 236.7)">C4</text>
<text x="101" y="243.5">R54</text>
<text x="136.5" y="241.7">U15</text>
<text x="352.3" y="245.3" transform="rotate(-90 352.3 245.3)">R31</text>
<text x="360.6" y="242.9" transform="rotate(90 360.6 242.9)">100nF</text>
<text x="367.7" y="242.9" transform="rotate(90 367.7 242.9)">100nF</text>
<text x="372.8" y="243.4">U24</text>
<text x="67" y="250.5">ORPC-817S/B</text>
<text x="101" y="246.6">330</text>
<text x="162.9" y="248.7">D12</text>
<text x="72.1" y="255.8">U19</text>
<text x="97.7" y="255.8">R51</text>
<text x="113.5" y="255.8">R50</text>
<text x="174.4" y="254">712ESD</text>
<text x="98.7" y="259.3">1K</text>
<text x="113.8" y="259.3">330</text>
</g>
<g font-size="3.2" fill="#00f">
<text x="255.5" y="21.4">1</text>
<text x="259" y="23.2">1</text>
<text x="368.4" y="21.8" transform="rotate(-90 368.4 21.8)">6</text>
<text x="255.5" y="25">2</text>
<text x="255.5" y="28.5">3</text>
<text x="259" y="26.7">2</text>
<text x="381.1" y="25">3</text>
<text x="255.5" y="32">4</text>
<text x="255.5" y="35.6">5</text>
<text x="259" y="30.3">3</text>
<text x="259" y="33.8">4</text>
<text x="381.1" y="32">2</text>
<text x="259" y="37.3">5</text>
<text x="368.4" y="37.9" transform="rotate(-90 368.4 37.9)">1</text>
<text x="248.8" y="53.2">1</text>
<text x="244.4" y="54.6">1</text>
<text x="244.4" y="58.1">2</text>
<text x="248.8" y="56.7">2</text>
<text x="26.6" y="65.5">1</text>
<text x="70.7" y="65.5">1</text>
<text x="244.4" y="61.7">3</text>
<text x="248.8" y="60.3">3</text>
<text x="22.1" y="67">1</text>
<text x="22.1" y="70.5">2</text>
<text x="26.6" y="69.1">2</text>
<text x="66.2" y="67">1</text>
<text x="66.2" y="70.5">2</text>
<text x="70.7" y="69.1">2</text>
<text x="244.4" y="70.5">1</text>
<text x="248.8" y="69.1">1</text>
<text x="66.2" y="74">3</text>
<text x="70.7" y="72.6">3</text>
<text x="244.4" y="74">2</text>
<text x="244.4" y="77.5">3</text>
<text x="248.8" y="72.6">2</text>
<text x="248.8" y="76.1">3</text>
<text x="186.7" y="86.7">1</text>
<text x="190.2" y="88.5">1</text>
<text x="201.4" y="88.5">1</text>
<text x="204.9" y="86.7">1</text>
<text x="186.7" y="90.2">2</text>
<text x="186.7" y="93.8">3</text>
<text x="190.2" y="92">2</text>
<text x="190.2" y="95.5">3</text>
<text x="201.4" y="92">2</text>
<text x="201.4" y="95.5">3</text>
<text x="204.9" y="90.2">2</text>
<text x="204.9" y="93.8">3</text>
<text x="186.7" y="97.3">4</text>
<text x="186.7" y="100.8">5</text>
<text x="190.2" y="99.1">4</text>
<text x="201.4" y="99.1">4</text>
<text x="204.9" y="97.3">4</text>
<text x="204.9" y="100.8">5</text>
<text x="29.2" y="105.8">1</text>
<text x="33.7" y="104.4">1</text>
<text x="33.7" y="107.9">2</text>
<text x="186.7" y="104.4">6</text>
<text x="186.7" y="107.9">7</text>
<text x="190.2" y="102.6">5</text>
<text x="190.2" y="106.1">6</text>
<text x="201.4" y="102.6">5</text>
<text x="201.4" y="106.1">6</text>
<text x="204.9" y="104.4">6</text>
<text x="204.9" y="107.9">7</text>
<text x="29.2" y="109.3">2</text>
<text x="186.7" y="111.4">8</text>
<text x="190.2" y="109.6">7</text>
<text x="190.2" y="113.2">8</text>
<text x="201.4" y="109.6">7</text>
<text x="201.4" y="113.2">8</text>
<text x="204.9" y="111.4">8</text>
<text x="186.7" y="114.9">9</text>
<text x="190.2" y="116.7">9</text>
<text x="201.4" y="116.7">9</text>
<text x="204.9" y="114.9">9</text>
<text x="299.5" y="148.4">10</text>
<text x="299.5" y="144.9">11</text>
<text x="304.2" y="149.9">10</text>
<text x="304.2" y="146.3">11</text>
<text x="317.6" y="146.7">12</text>
<text x="323.1" y="148.4">11</text>
<text x="323.1" y="144.9">12</text>
<text x="301.5" y="155.5">8</text>
<text x="301.5" y="152">9</text>
<text x="304.2" y="153.4">9</text>
<text x="317.6" y="153.7">10</text>
<text x="317.6" y="150.2">11</text>
<text x="323.1" y="155.5">9</text>
<text x="323.1" y="152">10</text>
<text x="301.5" y="159">7</text>
<text x="304.2" y="160.4">7</text>
<text x="304.2" y="156.9">8</text>
<text x="319.6" y="160.8">8</text>
<text x="319.6" y="157.3">9</text>
<text x="323.1" y="159">8</text>
<text x="301.5" y="166.1">5</text>
<text x="301.5" y="162.6">6</text>
<text x="304.2" y="167.5">5</text>
<text x="304.2" y="164">6</text>
<text x="319.6" y="167.9">6</text>
<text x="319.6" y="164.3">7</text>
<text x="323.1" y="166.1">6</text>
<text x="323.1" y="162.6">7</text>
<text x="301.3" y="173.1">3</text>
<text x="301.3" y="169.6">4</text>
<text x="304.8" y="171.4">4</text>
<text x="319.6" y="171.4">5</text>
<text x="323.1" y="173.1">4</text>
<text x="323.1" y="169.6">5</text>
<text x="301.3" y="176.7">2</text>
<text x="304.8" y="178.4">2</text>
<text x="304.8" y="174.9">3</text>
<text x="319.6" y="178.4">3</text>
<text x="319.6" y="174.9">4</text>
<text x="323.1" y="176.7">3</text>
<text x="301.3" y="180.2">1</text>
<text x="304.8" y="182">1</text>
<text x="319.6" y="185.5">1</text>
<text x="319.6" y="182">2</text>
<text x="323.1" y="183.7">1</text>
<text x="323.1" y="180.2">2</text>
<text x="102" y="196.1">2</text>
<text x="105.5" y="197.8">A</text>
<text x="115.1" y="197.8">Y</text>
<text x="118.5" y="196.1">4</text>
<text x="159.7" y="208.1">1</text>
<text x="164.2" y="206.7">1</text>
<text x="159.7" y="211.6">2</text>
<text x="164.2" y="210.2">2</text>
<text x="126.7" y="227.8">4</text>
<text x="326" y="226.1">1</text>
<text x="346" y="226.1">4</text>
<text x="102" y="233.1">2</text>
<text x="118.5" y="233.1">4</text>
<text x="126.7" y="231.4">3</text>
<text x="130.2" y="233.1">DE</text>
<text x="130.2" y="229.6">DI</text>
<text x="146.6" y="233.1">A</text>
<text x="150.2" y="231.4">6</text>
<text x="326" y="233.1">2</text>
<text x="346" y="233.1">3</text>
<text x="370.1" y="233.1">2</text>
<text x="386.6" y="233.1">4</text>
<text x="105.5" y="234.9">A</text>
<text x="115.1" y="234.9">Y</text>
<text x="126.7" y="238.4">1</text>
<text x="126.7" y="234.9">2</text>
<text x="130.2" y="236.6">RE#</text>
<text x="146.6" y="236.6">B</text>
<text x="150.2" y="234.9">7</text>
<text x="373.6" y="234.9">A</text>
<text x="383.2" y="234.9">Y</text>
<text x="130.2" y="240.2">RO</text>
<text x="172.6" y="240.5" transform="rotate(-90 172.6 240.5)">1</text>
<text x="186.8" y="240.5" transform="rotate(-90 186.8 240.5)">2</text>
<text x="179.7" y="256.6" transform="rotate(-90 179.7 256.6)">3</text>
</g>
<g font-size="3.2" fill="#8d2323">
<text x="327.9" y="22.9">NC</text>
<text x="302.8" y="29.9">A2</text>
<text x="319.7" y="33.4">C</text>
<text x="302.8" y="37">A1</text>
<text x="327.6" y="44">NO</text>
<text x="119.4" y="137.5">VDD1</text>
<text x="132.9" y="137.5">VDD2</text>
<text x="119.4" y="141">RX1</text>
<text x="135.8" y="141">TX2</text>
<text x="119.4" y="148.1">GND1</text>
<text x="119.4" y="144.6">TX1</text>
<text x="132.7" y="148.1">GND2</text>
<text x="135.6" y="144.6">RX2</text>
</g>
<g font-size="3.2">
<text x="58.1" y="33.4">1</text>
<text x="58.1" y="44">1</text>
<text x="116.2" y="202.2" transform="rotate(-90 116.2 202.2)">G</text>
<text x="114.4" y="205.7" transform="rotate(-90 114.4 205.7)">3</text>
<text x="150.2" y="227.8">5</text>
<text x="141.5" y="229.6">GND</text>
<text x="116.2" y="239.2" transform="rotate(-90 116.2 239.2)">G</text>
<text x="384.3" y="239.2" transform="rotate(-90 384.3 239.2)">G</text>
<text x="114.4" y="242.7" transform="rotate(-90 114.4 242.7)">3</text>
<text x="382.6" y="242.7" transform="rotate(-90 382.6 242.7)">3</text>
</g>
<g font-size="3.2" fill="#f00">
<text x="107.4" y="189.2" transform="rotate(-90 107.4 189.2)">5</text>
<text x="114.4" y="189.2" transform="rotate(-90 114.4 189.2)">1</text>
<text x="107.4" y="193.3" transform="rotate(-90 107.4 193.3)">+</text>
<text x="107.4" y="226.2" transform="rotate(-90 107.4 226.2)">5</text>
<text x="114.4" y="226.2" transform="rotate(-90 114.4 226.2)">1</text>
<text x="375.5" y="226.2" transform="rotate(-90 375.5 226.2)">5</text>
<text x="382.6" y="226.2" transform="rotate(-90 382.6 226.2)">1</text>
<text x="107.4" y="230.3" transform="rotate(-90 107.4 230.3)">+</text>
<text x="375.5" y="230.3" transform="rotate(-90 375.5 230.3)">+</text>
<text x="150.2" y="238.4">8</text>
<text x="142.2" y="240.2">VCC</text>
</g>
<g font-size="2.5" fill="#00f">
<text x="310.7" y="42">CRS</text>
<text x="69.1" y="189">1</text>
<text x="90.1" y="189">4</text>
<text x="69.1" y="196.1">2</text>
<text x="90.1" y="196.1">3</text>
<text x="70.9" y="226.1">1</text>
<text x="91.9" y="226.1">4</text>
<text x="70.9" y="233.1">2</text>
<text x="91.9" y="233.1">3</text>
<text x="65.6" y="254.3">4</text>
<text x="86.6" y="254.3">1</text>
<text x="65.6" y="261.3">3</text>
<text x="86.6" y="261.3">2</text>
</g>
</svg>
